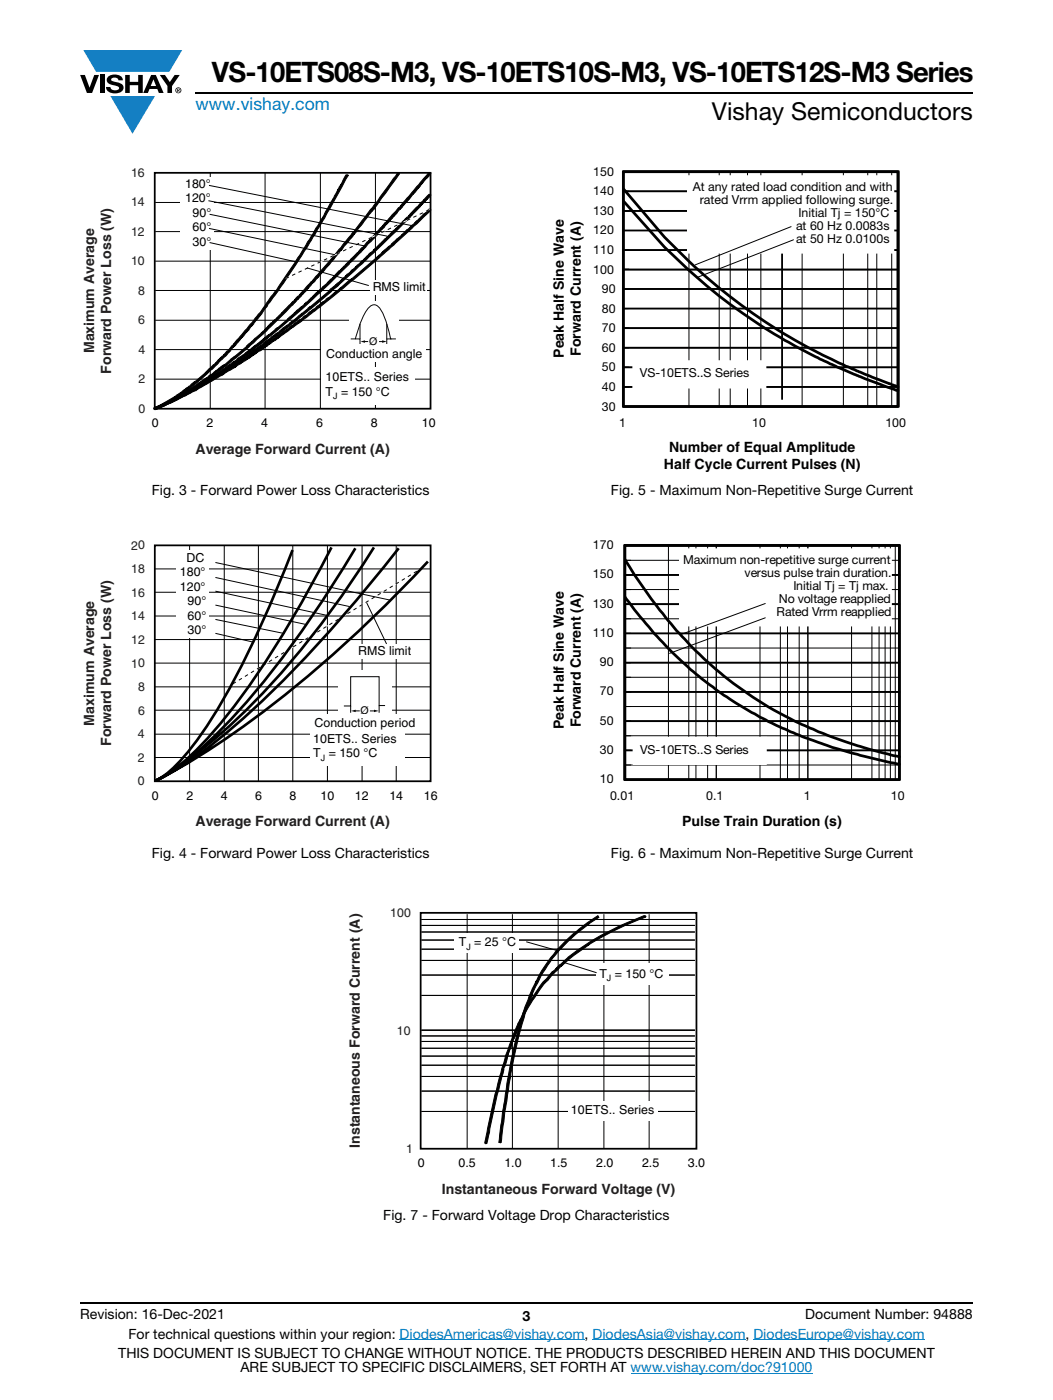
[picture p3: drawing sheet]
<svg xmlns="http://www.w3.org/2000/svg" width="210mm" height="279mm" viewBox="0 0 210 279" stroke-linecap="round" stroke-linejoin="round" font-family="sans-serif">
<g fill="#147fc3">
<path d="M16.6 10h19.7l-2.5 4.3h-1.2h-13.4z"/>
<path d="M22 19.2h8.9l-4.5 7.5z"/>
</g>
<g fill="#000">
<path d="M16 15h.9l1 2.5 .9-2.5h.9l-1.3 3.6h-1.1zM19.9 15h.9v3.6h-.9zM21.6 15.3a2.1 2.1 0 0 1 2.8 .3l.1 .4h-.9a.79 .79 0 0 0-.7-.5 .79 .79 0 0 0-.7 .4l.2 .3 1 .2a1.08 1.08 0 0 1 1.2 1 1.08 1.08 0 0 1-1.1 1.2 1.73 1.73 0 0 1-2.4-1.2h.9a.96 .96 0 0 0 .8 .6 .96 .96 0 0 0 1-.4 1.31 1.31 0 0 0-1.3-.6 1.03 1.03 0 0 1-1-.6 1.03 1.03 0 0 1 .1-1.1zM25 15h.9v1.3h1.7v-1.3h.9v3.6h-.9v-1.6h-1.7v1.6h-.9zM31.9 15h1l1 1.4 .9-1.4h1l-1.5 2.2v1.4h-.9v-1.4zM69 34.9h.4l.1 .2-5.1 8.9a202.6 202.6 0 0 1-12.5 19l-2.3 2.8-2.6 3.1-.4 .3-.6 .8-4.6 4.6-3.6 3-2.7 1.9-2.7 1.6-1.5 .6-.2-.1 .1-.2 4-2.1 3.9-3 2.4-2 1.9-1.8 .6-.8 1.1-.9h-.1l.6-.7 1.5-1.4h-.1l.6-.8a109.5 109.5 0 0 0 9.3-12.1 111.8 111.8 0 0 0 6.5-10.3l1.4-2.1zM30.8 81.4l1.5-.6h-.1l6.5-3.1 .4-.3 4.9-2.8 .3-.3 5-3 1.6-1.2 1.4-.8 1.9-1.5 .4-.1 3.2-2.5 .4-.1 3.9-3.1 .4-.2 7.6-6.1 8.2-7.1 .2-.3 4.4-3.9h-.1l2.7-2.7h.3v.4l-2.6 2.5-5.6 5.2-7.2 6.2-7.6 6.1-7.9 5.9-1.4 .8-.2 .3-2.1 1.3-1.6 1.2-5.3 3.3-5 2.8h.1l-.3 .3-6.7 3.2-1.5 .5-.2-.1zM30.8 81.4l1.8-.7h-.1l4.4-2.1h-.1l3.6-2 3.2-2.1 1.1-.5 .3-.3 .7-.3 2.2-1.7 .4-.1 .3-.4 3.4-2.2 2.9-2.3 .3-.1 1.2-1.1 1.8-1.2 3.6-3 3.9-3.3h-.1l.3-.4 2.1-1.7 1.3-1.2 .8-.6h-.1l.3-.3 1.7-1.5h-.1l.3-.3 6.7-6.3 6.5-6.8 .4-.1v.3l-3.9 4.2-9.6 9.3-6.3 5.6-7.5 6.3-1.8 1.2h.1l-.3 .3-1 .8-.4 .2h.1l-2.9 2.3-.5 .1h.1l-3.3 2.4-1.1 .7h.1l-2.6 1.8-1.1 .5-2.9 1.9-5.9 3.2-2.4 1.2-1.8 .6-.2-.1zM30.8 81.4l3.1-1.3h-.1l8.6-4.9 .3-.4 2.3-1.4 .3-.4 3-2 6.9-5.5 3.9-3.5 1.7-1.3h-.1l.3-.4 4.4-4h-.1l2.3-2.3 1.5-1.2 3.6-3.8 .5-.7 .5-.3h-.1l2.3-2.6 .4-.2 .5-.8 3.1-3.3 5.5-6.6 .3-.1 .2 .2-.4 .6-1.4 1.4-1.2 1.7-5.7 6.3-.6 .8-.4 .3-1.2 1.5-1.4 1.3-1.6 1.8-3.5 3.6a180.6 180.6 0 0 1-15 13.5l-1.2 1.1-2.5 1.7h.1l-.3 .3-.4 .2-2.2 1.8-.5 .1-3.8 2.8-2.4 1.5a61.3 61.3 0 0 1-9.4 4.8l-.2-.1zM30.8 81.4l1.5-.6h-.1l4.6-2.4 .3-.4 4-2.5 2.5-2 1.1-.7 4.6-3.8h-.1l.3-.3 3.5-3h-.1l1.2-1.3 .5-.3h-.1l1.7-1.6h-.1l1.6-1.7 .5-.3h-.1l.3-.3 1.4-1.4 2.2-2.6 .5-.3h-.1l.6-.7 7.7-9.1 4.6-6 3.9-5.5h.4v.2l-4.9 6.9-.4 .3-3.9 5.2-.4 .3-1.7 2.1-5.5 6.6-.4 .2-3.9 4.4-5 4.8-.2 .4-6.3 5.5-5.6 4.3-4 2.6a40.8 40.8 0 0 1-6.5 3.3l-.2-.1z"/>
<path d="M30.6 15.8l.5 1.4h-1zM30.1 15l-1.5 3.6h.9l.3-.8h1.6l.3 .8h.9l-1.5-3.6z"/>
<path d="M35.5 17.8h.2v.2h-.2zM35.3 17.7v.7h.2v-.3l.3 .3-.1-.3 .1-.2v-.2z"/>
<path d="M35.1 18a.46 .46 0 0 1 .9 0 .46 .46 0 0 1-.9 0zM35 18a.6 .6 0 0 0 1.2 0 .6 .6 0 0 0-1.2 0z"/>
</g>
<path d="M39 18.6h155M16 260h178" fill="none" stroke="#000" stroke-width=".36"/>
<path d="M79.7 267.4h36.9M118.2 267.4h30.5M125.8 274h36.2M150.2 267.4h34.2" fill="none" stroke="#007ec4" stroke-width=".2"/>
<g fill="none" stroke="#000" stroke-width=".2">
<path d="M41.9 34.5v47.1M52.9 34.5v47.1M63.9 34.5v47.1M69 34.9h.4l.1 .2-5.1 8.9a202.6 202.6 0 0 1-12.5 19l-2.3 2.8-2.6 3.1-.4 .3-.6 .8-4.6 4.6-3.6 3-2.7 1.9-2.7 1.6-1.5 .6-.2-.1 .1-.2 4-2.1 3.9-3 2.4-2 1.9-1.8 .6-.8 1.1-.9h-.1l.6-.7 1.5-1.4h-.1l.6-.8a109.5 109.5 0 0 0 9.3-12.1 111.8 111.8 0 0 0 6.5-10.3l1.4-2.1zM74.9 34.5v47.1M30.9 58h54.9M30.9 52.1h54.9M30.9 46.2h54.9M30.9 40.4h54.9M30.9 75.7h54.9M30.9 69.8h54.9M30.9 63.9h54.9"/>
<path d="M30.8 81.4l1.5-.6h-.1l6.5-3.1 .4-.3 4.9-2.8 .3-.3 5-3 1.6-1.2 1.4-.8 1.9-1.5 .4-.1 3.2-2.5 .4-.1 3.9-3.1 .4-.2 7.6-6.1 8.2-7.1 .2-.3 4.4-3.9h-.1l2.7-2.7h.3v.4l-2.6 2.5-5.6 5.2-7.2 6.2-7.6 6.1-7.9 5.9-1.4 .8-.2 .3-2.1 1.3-1.6 1.2-5.3 3.3-5 2.8h.1l-.3 .3-6.7 3.2-1.5 .5-.2-.1zM30.8 81.4l1.8-.7h-.1l4.4-2.1h-.1l3.6-2 3.2-2.1 1.1-.5 .3-.3 .7-.3 2.2-1.7 .4-.1 .3-.4 3.4-2.2 2.9-2.3 .3-.1 1.2-1.1 1.8-1.2 3.6-3 3.9-3.3h-.1l.3-.4 2.1-1.7 1.3-1.2 .8-.6h-.1l.3-.3 1.7-1.5h-.1l.3-.3 6.7-6.3 6.5-6.8 .4-.1v.3l-3.9 4.2-9.6 9.3-6.3 5.6-7.5 6.3-1.8 1.2h.1l-.3 .3-1 .8-.4 .2h.1l-2.9 2.3-.5 .1h.1l-3.3 2.4-1.1 .7h.1l-2.6 1.8-1.1 .5-2.9 1.9-5.9 3.2-2.4 1.2-1.8 .6-.2-.1zM30.8 81.4l3.1-1.3h-.1l8.6-4.9 .3-.4 2.3-1.4 .3-.4 3-2 6.9-5.5 3.9-3.5 1.7-1.3h-.1l.3-.4 4.4-4h-.1l2.3-2.3 1.5-1.2 3.6-3.8 .5-.7 .5-.3h-.1l2.3-2.6 .4-.2 .5-.8 3.1-3.3 5.5-6.6 .3-.1 .2 .2-.4 .6-1.4 1.4-1.2 1.7-5.7 6.3-.6 .8-.4 .3-1.2 1.5-1.4 1.3-1.6 1.8-3.5 3.6a180.6 180.6 0 0 1-15 13.5l-1.2 1.1-2.5 1.7h.1l-.3 .3-.4 .2-2.2 1.8-.5 .1-3.8 2.8-2.4 1.5a61.3 61.3 0 0 1-9.4 4.8l-.2-.1zM30.8 81.4l1.5-.6h-.1l4.6-2.4 .3-.4 4-2.5 2.5-2 1.1-.7 4.6-3.8h-.1l.3-.3 3.5-3h-.1l1.2-1.3 .5-.3h-.1l1.7-1.6h-.1l1.6-1.7 .5-.3h-.1l.3-.3 1.4-1.4 2.2-2.6 .5-.3h-.1l.6-.7 7.7-9.1 4.6-6 3.9-5.5h.4v.2l-4.9 6.9-.4 .3-3.9 5.2-.4 .3-1.7 2.1-5.5 6.6-.4 .2-3.9 4.4-5 4.8-.2 .4-6.3 5.5-5.6 4.3-4 2.6a40.8 40.8 0 0 1-6.5 3.3l-.2-.1z"/>
</g>
<path d="M85.8 41.7l-28.8 13.9" fill="none" stroke="#fff" stroke-width=".2"/>
<path d="M57 55.6l28.8-13.9" fill="none" stroke="#000" stroke-width=".2" stroke-dasharray=".7 .7 .7 .7 .7 .7" stroke-linecap="butt"/>
<g fill="#fff">
<path d="M73.7 55.9h11.3v3h-11.3z"/>
<path d="M36 35.3h6.7v14.5h-6.7z"/>
<path d="M64.1 73.3h18.5v7.4h-18.5z"/>
</g>
<path d="M41.7 37l40.6 8.1M41.6 40.1l35.6 7M41.7 45.6l25.1 5.2M41.8 42.8l30.9 6.3M41.8 48.4l17.2 3.8" fill="none" stroke="#000" stroke-width=".2"/>
<path d="M30.9 34.5h55v47.1h-55z" fill="none" stroke="#000" stroke-width=".35"/>
<g fill="#fff">
<path d="M64.1 69.4h20.8v2.9h-20.8z"/>
<path d="M69.6 60.1h9.8v9.3h-9.8z"/>
</g>
<path d="M75.6 68.2h.8" fill="none" stroke="#050504" stroke-width=".2"/>
<path d="M76.2 67.9l.9 .3-.9 .2z" fill="#050504"/>
<path d="M72.6 68.2h.8" fill="none" stroke="#050504" stroke-width=".2"/>
<path d="M71.9 68.2l.9-.3v.5z" fill="#050504"/>
<path d="M69.9 67.6h1a20.6 20.6 0 0 1 2.5-6 1.29 1.29 0 0 1 2.2-.3 14.6 14.6 0 0 1 2.3 6.3h1M70.9 67.6h.9v1.1M71.8 64.6v3M77.1 64.6v3M78.1 67.6h-1v1.1" fill="none" stroke="#170000" stroke-width=".2"/>
<g fill="none" stroke="#000" stroke-width=".2">
<path d="M61.2 53.5l12.3 3.5M30.9 118.2h55M30.9 113.5h55M37.8 108.8v47.1M44.7 108.8v47.1M51.5 108.8v47.1M58.4 108.8v47.1M65.3 108.8v47.1M72.2 108.8v47.1M79 108.8v47.1M30.9 137.1h55M30.9 132.3h55"/>
<path d="M30.9 127.6h55M30.9 122.9h55M30.9 151.2h55M30.9 146.5h55M30.9 141.7h55"/>
</g>
<path d="M84.9 112.9l-38.5 23.6" fill="none" stroke="#fff" stroke-width=".2"/>
<path d="M46.4 136.5l38.5-23.6" fill="none" stroke="#000" stroke-width=".2" stroke-dasharray=".7 .7 .7 .7 .7 .7" stroke-linecap="butt"/>
<g fill="#fff">
<path d="M35.2 109.9h6.5v17.4h-6.5z"/>
<path d="M70.6 128.6h12.4v2.9h-12.4z"/>
<path d="M61.8 146h18.8v6.9h-18.8z"/>
</g>
<path d="M43 112.3l34.8 7.5M43 115.2l26.7 5.9M43 118l22.4 4.8M43 120.8l18.1 3.8M43 123.6l13.7 2.8M43 126.4l7.7 1.8" fill="none" stroke="#000" stroke-width=".2"/>
<path d="M30.9 108.8h55v47.1h-55z" fill="none" stroke="#000" stroke-width=".35"/>
<path d="M66.1 109.2a209.7 209.7 0 0 1-20.8 33.5 56.4 56.4 0 0 1-11.9 11.8l-2.4 1.3a12 12 0 0 0 4.6-3.6 75.9 75.9 0 0 0 11-16.3 239.5 239.5 0 0 0 11.7-26.1M74.6 109.2a167 167 0 0 1-30.5 37.2 64.8 64.8 0 0 1-13.1 9.4 31.5 31.5 0 0 0 7.7-5.2 126.7 126.7 0 0 0 20.8-23.7 263.4 263.4 0 0 0 11.4-17.5M79.5 109.4a249.7 249.7 0 0 1-33.9 36.5 66.8 66.8 0 0 1-14.2 9.8l-.4 .1 .5-.2a149.3 149.3 0 0 0 26.1-17.5 265.6 265.6 0 0 0 27.7-26" fill="none" stroke="#000" stroke-width=".53"/>
<path d="M67.4 133.8h10.7v9.3h-10.7z" fill="#fff"/>
<path d="M73.8 141.9h1" fill="none" stroke="#050504" stroke-width=".2"/>
<path d="M74.6 141.6l.9 .3-.9 .2z" fill="#050504"/>
<path d="M70.8 141.9h.9" fill="none" stroke="#050504" stroke-width=".2"/>
<path d="M70 141.9l.9-.3v.5z" fill="#050504"/>
<path d="M62.2 142.6h21.2v3.4h-21.2z" fill="#fff"/>
<path d="M73.1 120.3l4 8.2M69.9 140.9v1.3M75.6 140.8v1.4M76.8 140.8h-1.2v-5.7h-5.7v5.8h-1.3" fill="none" stroke="#000" stroke-width=".2"/>
<path d="M124.3 34.3h54.8v46.8h-54.8z" fill-rule="evenodd" fill="#fff"/>
<path d="M124.3 34.3h54.8v46.8h-54.8z" fill="none" stroke="#000" stroke-width=".55"/>
<path d="M178.8 34.5l.6-.5v47.3l-.6-.4zM124.1 34l.4 .5v23.2h-.4zM124.1 57.7h.4v23.2l-.4 .4z" fill="#000"/>
<path d="M124.1 34.2h55.3" fill="none" stroke="#000" stroke-width=".45"/>
<path d="M124.1 81.1h55.3" fill="none" stroke="#000" stroke-width=".38"/>
<path d="M124.3 34.3v46.8h54.8M137.4 34.3v46.8M143.4 34.3v46.8M145.6 34.3v46.8M149.1 34.3v46.8M151.7 34.3v46.8M160 34.3v46.8M168.2 34.3v46.8M173 34.3v46.8M174.8 34.3v46.8M177.8 34.3v46.8" fill="none" stroke="#000" stroke-width=".2"/>
<g fill="#fff">
<path d="M123.4 82.8h1.9v3h-1.9z"/>
<path d="M150 82.8h3.7v3h-3.7z"/>
<path d="M176.6 82.8h5.4v3h-5.4z"/>
</g>
<g fill="none" stroke="#000" stroke-width=".2">
<path d="M124.3 38.2h54.8M124.3 34.3h54.8M124.3 57.7h54.8M124.3 53.8h54.8M124.3 49.9h54.8M124.3 46h54.8M124.3 42.1h54.8M124.3 77.2h54.8M124.3 73.3h54.8M124.3 69.4h54.8M124.3 65.5h54.8M124.3 61.6h54.8"/>
<path d="M124.3 81.1h54.8"/>
</g>
<g fill="none" stroke="#000" stroke-width=".36">
<path d="M124.3 38.2h54.8M124.3 34.3h54.8M124.3 57.7h54.8M124.3 53.8h54.8M124.3 49.9h54.8M124.3 46h54.8M124.3 42.1h54.8M124.3 77.2h54.8M124.3 73.3h54.8M124.3 69.4h54.8M124.3 65.5h54.8M124.3 61.6h54.8"/>
<path d="M124.3 81.1h54.8"/>
</g>
<path d="M124.3 37.7l8.2 9.6 4.9 4.9a114 114 0 0 0 41.6 25h.1M124.3 40.1l8.2 9.2a106.2 106.2 0 0 0 16.7 14 123.9 123.9 0 0 0 29.9 14.7" fill="none" stroke="#000" stroke-width=".55"/>
<path d="M126.1 71.9h26.7v5.6h-26.7z" fill-rule="evenodd" fill="#fff"/>
<path d="M156 49.6v30.1" fill="none" stroke="#000" stroke-width=".36"/>
<path d="M137 35h41.3v15.6h-41.3z" fill-rule="evenodd" fill="#fff"/>
<path d="M157.8 45.2l-19.2 7.7M158.2 47.9l-19.3 7.5" fill="none" stroke="#000" stroke-width=".2"/>
<path d="M124.6 108.8h54.8v46.8h-54.8z" fill-rule="evenodd" fill="#fff"/>
<path d="M124.6 108.8h54.8v46.8h-54.8z" fill="none" stroke="#000" stroke-width=".55"/>
<path d="M124.4 108.6h55.2l-.5 .5h-54.2zM179.6 108.6v47.2l-.5-.4v-46.3zM124.4 108.6l.5 .5v23.1h-.5zM124.4 132.2h.5v23.2l-.5 .4z" fill="#000"/>
<path d="M124.4 155.6h55.2" fill="none" stroke="#000" stroke-width=".4"/>
<g fill="none" stroke="#000" stroke-width=".2">
<path d="M124.6 108.8v46.8h54.8v-46.8M133.3 108.8v46.8M137.4 108.8v46.8M138.8 108.8v46.8M141.1 108.8v46.8M142.8 108.8v46.8M151.6 108.8v46.8M155.6 108.8v46.8M157 108.8v46.8M159.4 108.8v46.8M161.1 108.8v46.8M169.8 108.8v46.8"/>
<path d="M173.9 108.8v46.8M175.3 108.8v46.8M176.5 108.8v46.8M177.6 108.8v46.8M178.5 108.8v46.8"/>
</g>
<g fill="#fff">
<path d="M121.6 157.3h5.9v2.9h-5.9z"/>
<path d="M140.8 157.3h4.2v2.9h-4.2z"/>
<path d="M160.3 157.3h1.7v2.9h-1.7z"/>
<path d="M177.6 157.3h3.4v2.9h-3.4z"/>
</g>
<g fill="none" stroke="#000" stroke-width=".2">
<path d="M124.6 117.7h54.8M124.6 114.7h54.8M124.6 111.8h54.8M124.6 108.8h54.8M124.6 138.1h54.8M124.6 135.2h54.8M124.6 132.2h54.8M124.6 129.3h54.8M124.6 126.4h54.8M124.6 123.5h54.8M124.6 120.6h54.8M124.6 155.6h54.8"/>
<path d="M124.6 152.7h54.8M124.6 149.8h54.8M124.6 146.8h54.8M124.6 143.9h54.8M124.6 141h54.8"/>
</g>
<path d="M124.6 114.7h54.8M124.6 108.8h54.8M124.6 138.1h54.8M124.6 132.2h54.8M124.6 126.4h54.8M124.6 120.6h54.8M124.6 155.6h54.8M124.6 149.8h54.8M124.6 143.9h54.8" fill="none" stroke="#000" stroke-width=".36"/>
<path d="M124.7 111.7a89.7 89.7 0 0 0 20.4 23.8 84.5 84.5 0 0 0 32.6 15.2l1.7 .3M124.7 119.2a79.6 79.6 0 0 0 23.3 21.9 93.2 93.2 0 0 0 28.4 10.8l3 .6" fill="none" stroke="#000" stroke-width=".55"/>
<path d="M135.4 109.4h42.5v15.6h-42.5z" fill-rule="evenodd" fill="#fff"/>
<path d="M152.6 120.4l-16.6 6.1M152.6 123.3l-19.1 7.1" fill="none" stroke="#000" stroke-width=".2"/>
<path d="M126.2 147h26.7v5.7h-26.7z" fill-rule="evenodd" fill="#fff"/>
<g fill="none" stroke="#000" stroke-width=".2">
<path d="M84 183.5h54.6M84 184.7h54.6M84 186h54.6M84 187.6h54.6M84 189.4h54.6M84 191.7h54.6M84 194.6h54.6M84 198.7h54.6M93.2 182.4v46.9M102.2 182.4v46.9M110.2 193.9l2.3-2.1a48 48 0 0 1 16.1-9.1l.2 .2-.1 .2-5.7 2.4-5.7 3.1h.1a32.5 32.5 0 0 0-5.4 4.2l-1.4 1.3-1.3 1.5-.7 .6a41.7 41.7 0 0 0-5.9 10.4l-.9 2.7-.4 .7-.5 2.1-.5 1.4h.1l-.2 .7-1.1 4.2-2.1 9.7-.3 .2-.1-.3 .5-2.8 1.8-7.6a70.6 70.6 0 0 1 4.6-13.9 37.9 37.9 0 0 1 6.6-9.8zM111.3 182.4v46.9"/>
<path d="M112.9 187.7l2.4-2.2 3.9-2.8 .2 .4-2.1 1.3h.1a33.1 33.1 0 0 0-5.5 4.9v-.1a34.9 34.9 0 0 0-6 9.8l-.2 .6-.7 1.5 .1-.1a115.8 115.8 0 0 0-4.3 20.1l-.9 7-.4-.1 .7-6.2 .4-2.1a103.1 103.1 0 0 1 4.1-18.8l1.4-3.5 .7-1.4a27.1 27.1 0 0 1 6.1-8.3zM120.4 182.4v46.9M129.4 182.4v46.9M84 205.6h54.6M138.6 206.7h-54.6M138.6 207.8h-54.6M138.6 209.2h-54.6M138.6 210.8h-54.6M138.6 212.6h-54.6M138.6 214.8h-54.6M138.6 217.8h-54.6M138.6 221.8h-54.6"/>
</g>
<path d="M110.2 193.9l2.3-2.1a48 48 0 0 1 16.1-9.1l.2 .2-.1 .2-5.7 2.4-5.7 3.1h.1a32.5 32.5 0 0 0-5.4 4.2l-1.4 1.3-1.3 1.5-.7 .6a41.7 41.7 0 0 0-5.9 10.4l-.9 2.7-.4 .7-.5 2.1-.5 1.4h.1l-.2 .7-1.1 4.2-2.1 9.7-.3 .2-.1-.3 .5-2.8 1.8-7.6a70.6 70.6 0 0 1 4.6-13.9 37.9 37.9 0 0 1 6.6-9.8zM112.9 187.7l2.4-2.2 3.9-2.8 .2 .4-2.1 1.3h.1a33.1 33.1 0 0 0-5.5 4.9v-.1a34.9 34.9 0 0 0-6 9.8l-.2 .6-.7 1.5 .1-.1a115.8 115.8 0 0 0-4.3 20.1l-.9 7-.4-.1 .7-6.2 .4-2.1a103.1 103.1 0 0 1 4.1-18.8l1.4-3.5 .7-1.4a27.1 27.1 0 0 1 6.1-8.3z" fill="#000"/>
<g fill="#fff">
<path d="M90.6 186.2h12.9v3.9h-12.9z"/>
<path d="M118.8 192.3h14.5v4.2h-14.5z"/>
<path d="M113.3 219.8h17.8v3.8h-17.8z"/>
</g>
<path d="M104.9 187.9l6.3 1.8M112.5 192.1l6.5 2" fill="none" stroke="#000" stroke-width=".2"/>
<path d="M83.9 182.2h55v47.1h-55z" fill="none" stroke="#000" stroke-width=".35"/>
<text font-size="5.6" x="42.3" y="16.4">VS-10ETS08S-M3, VS-10ETS10S-M3, VS-10ETS12S-M3 Series</text>
<text font-size="4.9" x="142" y="23.9">Vishay Semiconductors</text>
<text font-size="3.5" fill="#007ec4" x="39" y="22">www.vishay.com</text>
<g font-size="2.8" fill="#231f20">
<text x="18.8" y="70.5" transform="rotate(-90 18.8 70.5)">Maximum Average</text>
<text x="22.1" y="74.6" transform="rotate(-90 22.1 74.6)">Forward Power Loss (W)</text>
<text x="39" y="90.6">Average Forward Current (A)</text>
<text x="18.8" y="144.8" transform="rotate(-90 18.8 144.8)">Maximum Average</text>
<text x="22.1" y="148.9" transform="rotate(-90 22.1 148.9)">Forward Power Loss (W)</text>
<text x="39" y="164.9">Average Forward Current (A)</text>
<text x="71.8" y="229.1" transform="rotate(-90 71.8 229.1)">Instantaneous Forward Current (A)</text>
<text x="88.1" y="238.3">Instantaneous Forward Voltage (V)</text>
</g>
<g font-size="2.8">
<text x="112.4" y="71.4" transform="rotate(-90 112.4 71.4)">Peak Half Sine Wave</text>
<text x="115.8" y="71" transform="rotate(-90 115.8 71)">Forward Current (A)</text>
<text x="132.4" y="93.6">Half Cycle Current Pulses (N)</text>
<text x="133.4" y="90.3">Number of Equal Amplitude</text>
<text x="30.3" y="98.8">Fig. 3 - Forward Power Loss Characteristics</text>
<text x="121.8" y="98.8">Fig. 5 - Maximum Non-Repetitive Surge Current</text>
<text x="112.4" y="145.6" transform="rotate(-90 112.4 145.6)">Peak Half Sine Wave</text>
<text x="115.8" y="145.2" transform="rotate(-90 115.8 145.2)">Forward Current (A)</text>
<text x="136" y="164.9">Pulse Train Duration (s)</text>
<text x="30.3" y="171.2">Fig. 4 - Forward Power Loss Characteristics</text>
<text x="121.8" y="171.2">Fig. 6 - Maximum Non-Repetitive Surge Current</text>
<text x="76.4" y="243.5">Fig. 7 - Forward Voltage Drop Characteristics</text>
<text x="16" y="263.3">Revision: 16-Dec-2021</text>
<text x="104.2" y="263.6">3</text>
<text x="160.6" y="263.3">Document Number: 94888</text>
<text x="25.6" y="267.1">For technical questions within your region: DiodesAmericas@vishay.com, DiodesAsia@vishay.com, DiodesEurope@vishay.com</text>
<text x="23.6" y="271">THIS DOCUMENT IS SUBJECT TO CHANGE WITHOUT NOTICE. THE PRODUCTS DESCRIBED HEREIN AND THIS DOCUMENT</text>
<text x="48" y="273.8">ARE SUBJECT TO SPECIFIC DISCLAIMERS, SET FORTH AT www.vishay.com/doc?91000</text>
</g>
<g font-size="2.5" fill="#231f20">
<text x="26.1" y="35.3" transform="rotate(-1 26.1 35.3)">16</text>
<text x="26.1" y="41.2" transform="rotate(-1 26.1 41.2)">14</text>
<text x="26.1" y="47.1" transform="rotate(-1 26.1 47.1)">12</text>
<text x="26.1" y="53" transform="rotate(-1 26.1 53)">10</text>
<text x="27.5" y="58.9" transform="rotate(-1 27.5 58.9)">8</text>
<text x="27.5" y="64.7" transform="rotate(-1 27.5 64.7)">6</text>
<text x="27.6" y="70.6" transform="rotate(-1 27.6 70.6)">4</text>
<text x="27.6" y="76.5" transform="rotate(-1 27.6 76.5)">2</text>
<text x="27.6" y="82.4" transform="rotate(-1 27.6 82.4)">0</text>
<text x="26.2" y="109.7" transform="rotate(-1 26.2 109.7)">20</text>
<text x="26.2" y="114.4" transform="rotate(-1 26.2 114.4)">18</text>
<text x="26.2" y="119.1" transform="rotate(-1 26.2 119.1)">16</text>
<text x="26.2" y="123.8" transform="rotate(-1 26.2 123.8)">14</text>
<text x="26.2" y="128.5" transform="rotate(-1 26.2 128.5)">12</text>
<text x="26.2" y="133.2" transform="rotate(-1 26.2 133.2)">10</text>
<text x="27.6" y="137.9" transform="rotate(-1 27.6 137.9)">8</text>
<text x="27.6" y="142.6" transform="rotate(-1 27.6 142.6)">6</text>
<text x="27.5" y="147.3" transform="rotate(-1 27.5 147.3)">4</text>
<text x="27.5" y="152" transform="rotate(-1 27.5 152)">2</text>
<text x="27.5" y="156.8" transform="rotate(-1 27.5 156.8)">0</text>
<text x="77.8" y="183" transform="rotate(-1 77.8 183)">100</text>
<text x="79.2" y="206.5" transform="rotate(-1 79.2 206.5)">10</text>
<text x="81" y="230.1" transform="rotate(-1 81 230.1)">1</text>
</g>
<g font-size="2.5">
<text x="118.3" y="35.1">150</text>
<text x="36.9" y="37.5">180°</text>
<text x="36.9" y="40.4">120°</text>
<text x="118.3" y="39">140</text>
<text x="138.1" y="38.2">At any rated load condition and with</text>
<text x="139.5" y="40.7">rated Vrrm applied following surge.</text>
<text x="38.4" y="43.3">90°</text>
<text x="38.4" y="46.2">60°</text>
<text x="118.3" y="46.8">120</text>
<text x="118.3" y="42.9">130</text>
<text x="158.7" y="45.9">at 60 Hz 0.0083s</text>
<text x="159.2" y="43.4">Initial Tj = 150°C</text>
<text x="38.4" y="49">30°</text>
<text x="118.3" y="50.7">110</text>
<text x="158.7" y="48.6">at 50 Hz 0.0100s</text>
<text x="74.3" y="58.1">RMS limit</text>
<text x="118.3" y="54.6">100</text>
<text x="120" y="58.5">90</text>
<text x="120" y="62.4">80</text>
<text x="65" y="71.5">Conduction angle</text>
<text x="120" y="70.2">60</text>
<text x="120" y="66.3">70</text>
<text x="64.9" y="76.1">10ETS.. Series</text>
<text x="120" y="74.1">50</text>
<text x="127.6" y="75.3">VS-10ETS..S Series</text>
<text x="64.9" y="79">T = 150 °C</text>
<text x="120" y="82">30</text>
<text x="120" y="78.1">40</text>
<text x="30.3" y="85.2">0</text>
<text x="41.2" y="85.3">2</text>
<text x="52.1" y="85.3">4</text>
<text x="63" y="85.3">6</text>
<text x="73.9" y="85.3">8</text>
<text x="84.2" y="85.3">10</text>
<text x="123.4" y="85.2">1</text>
<text x="150" y="85.2">10</text>
<text x="176.6" y="85.2">100</text>
<text x="37.2" y="112.2">DC</text>
<text x="118.2" y="109.6">170</text>
<text x="136.2" y="112.6">Maximum non-repetitive surge current</text>
<text x="35.9" y="115">180°</text>
<text x="35.9" y="117.9">120°</text>
<text x="118.2" y="115.4">150</text>
<text x="148.5" y="115.2">ver</text>
<text x="151.8" y="115.2">sus</text>
<text x="156.2" y="115.2">pul</text>
<text x="158.2" y="117.8">Initial Tj = Tj max.</text>
<text x="159.6" y="115.2">se train duration.</text>
<text x="37.4" y="120.8">90°</text>
<text x="37.4" y="123.7">60°</text>
<text x="118.2" y="121.2">130</text>
<text x="154.9" y="123">Rated Vrrm reapplied</text>
<text x="155.3" y="120.4">No voltage reapplied</text>
<text x="37.4" y="126.6">30°</text>
<text x="71.4" y="130.8">RMS limit</text>
<text x="118.2" y="127.1">110</text>
<text x="119.6" y="132.9">90</text>
<text x="119.6" y="138.7">70</text>
<text x="62.5" y="148.3">10ETS.. Series</text>
<text x="62.7" y="145.2">Conduction period</text>
<text x="119.6" y="144.7">50</text>
<text x="62.5" y="151.1">T</text>
<text x="65.5" y="151.1">= 150 °C</text>
<text x="119.6" y="150.5">30</text>
<text x="127.7" y="150.5">VS-10ETS</text>
<text x="138.9" y="150.5">..S Series</text>
<text x="30.3" y="159.6">0</text>
<text x="37.2" y="159.6">2</text>
<text x="44" y="159.6">4</text>
<text x="50.9" y="159.6">6</text>
<text x="57.7" y="159.6">8</text>
<text x="63.9" y="159.6">10</text>
<text x="70.8" y="159.6">12</text>
<text x="77.7" y="159.6">14</text>
<text x="84.5" y="159.6">16</text>
<text x="119.6" y="156.3">10</text>
<text x="121.6" y="159.6">0.01</text>
<text x="140.8" y="159.6">0.1</text>
<text x="160.3" y="159.6">1</text>
<text x="177.6" y="159.6">10</text>
<text x="91.5" y="188.8">T</text>
<text x="94.6" y="188.8">= 25 °C</text>
<text x="119.5" y="195.1">T</text>
<text x="122.6" y="195.1">= 150 °C</text>
<text x="113.9" y="222.4">10ETS.. Series</text>
<text x="83.3" y="232.9">0</text>
<text x="91.4" y="232.9">0.5</text>
<text x="100.6" y="232.9">1.0</text>
<text x="109.7" y="232.9">1.5</text>
<text x="118.9" y="232.9">2.0</text>
<text x="128" y="232.9">2.5</text>
<text x="137.2" y="233">3.0</text>
</g>
<g font-size="2.1">
<text x="73.6" y="68.8">Ø</text>
<text x="71.9" y="142.5">Ø</text>
</g>
<g font-size="1.8">
<text x="66.4" y="79.7">J</text>
<text x="64" y="151.8">J</text>
<text x="93" y="189.5">J</text>
<text x="121" y="195.8">J</text>
</g>
</svg>
